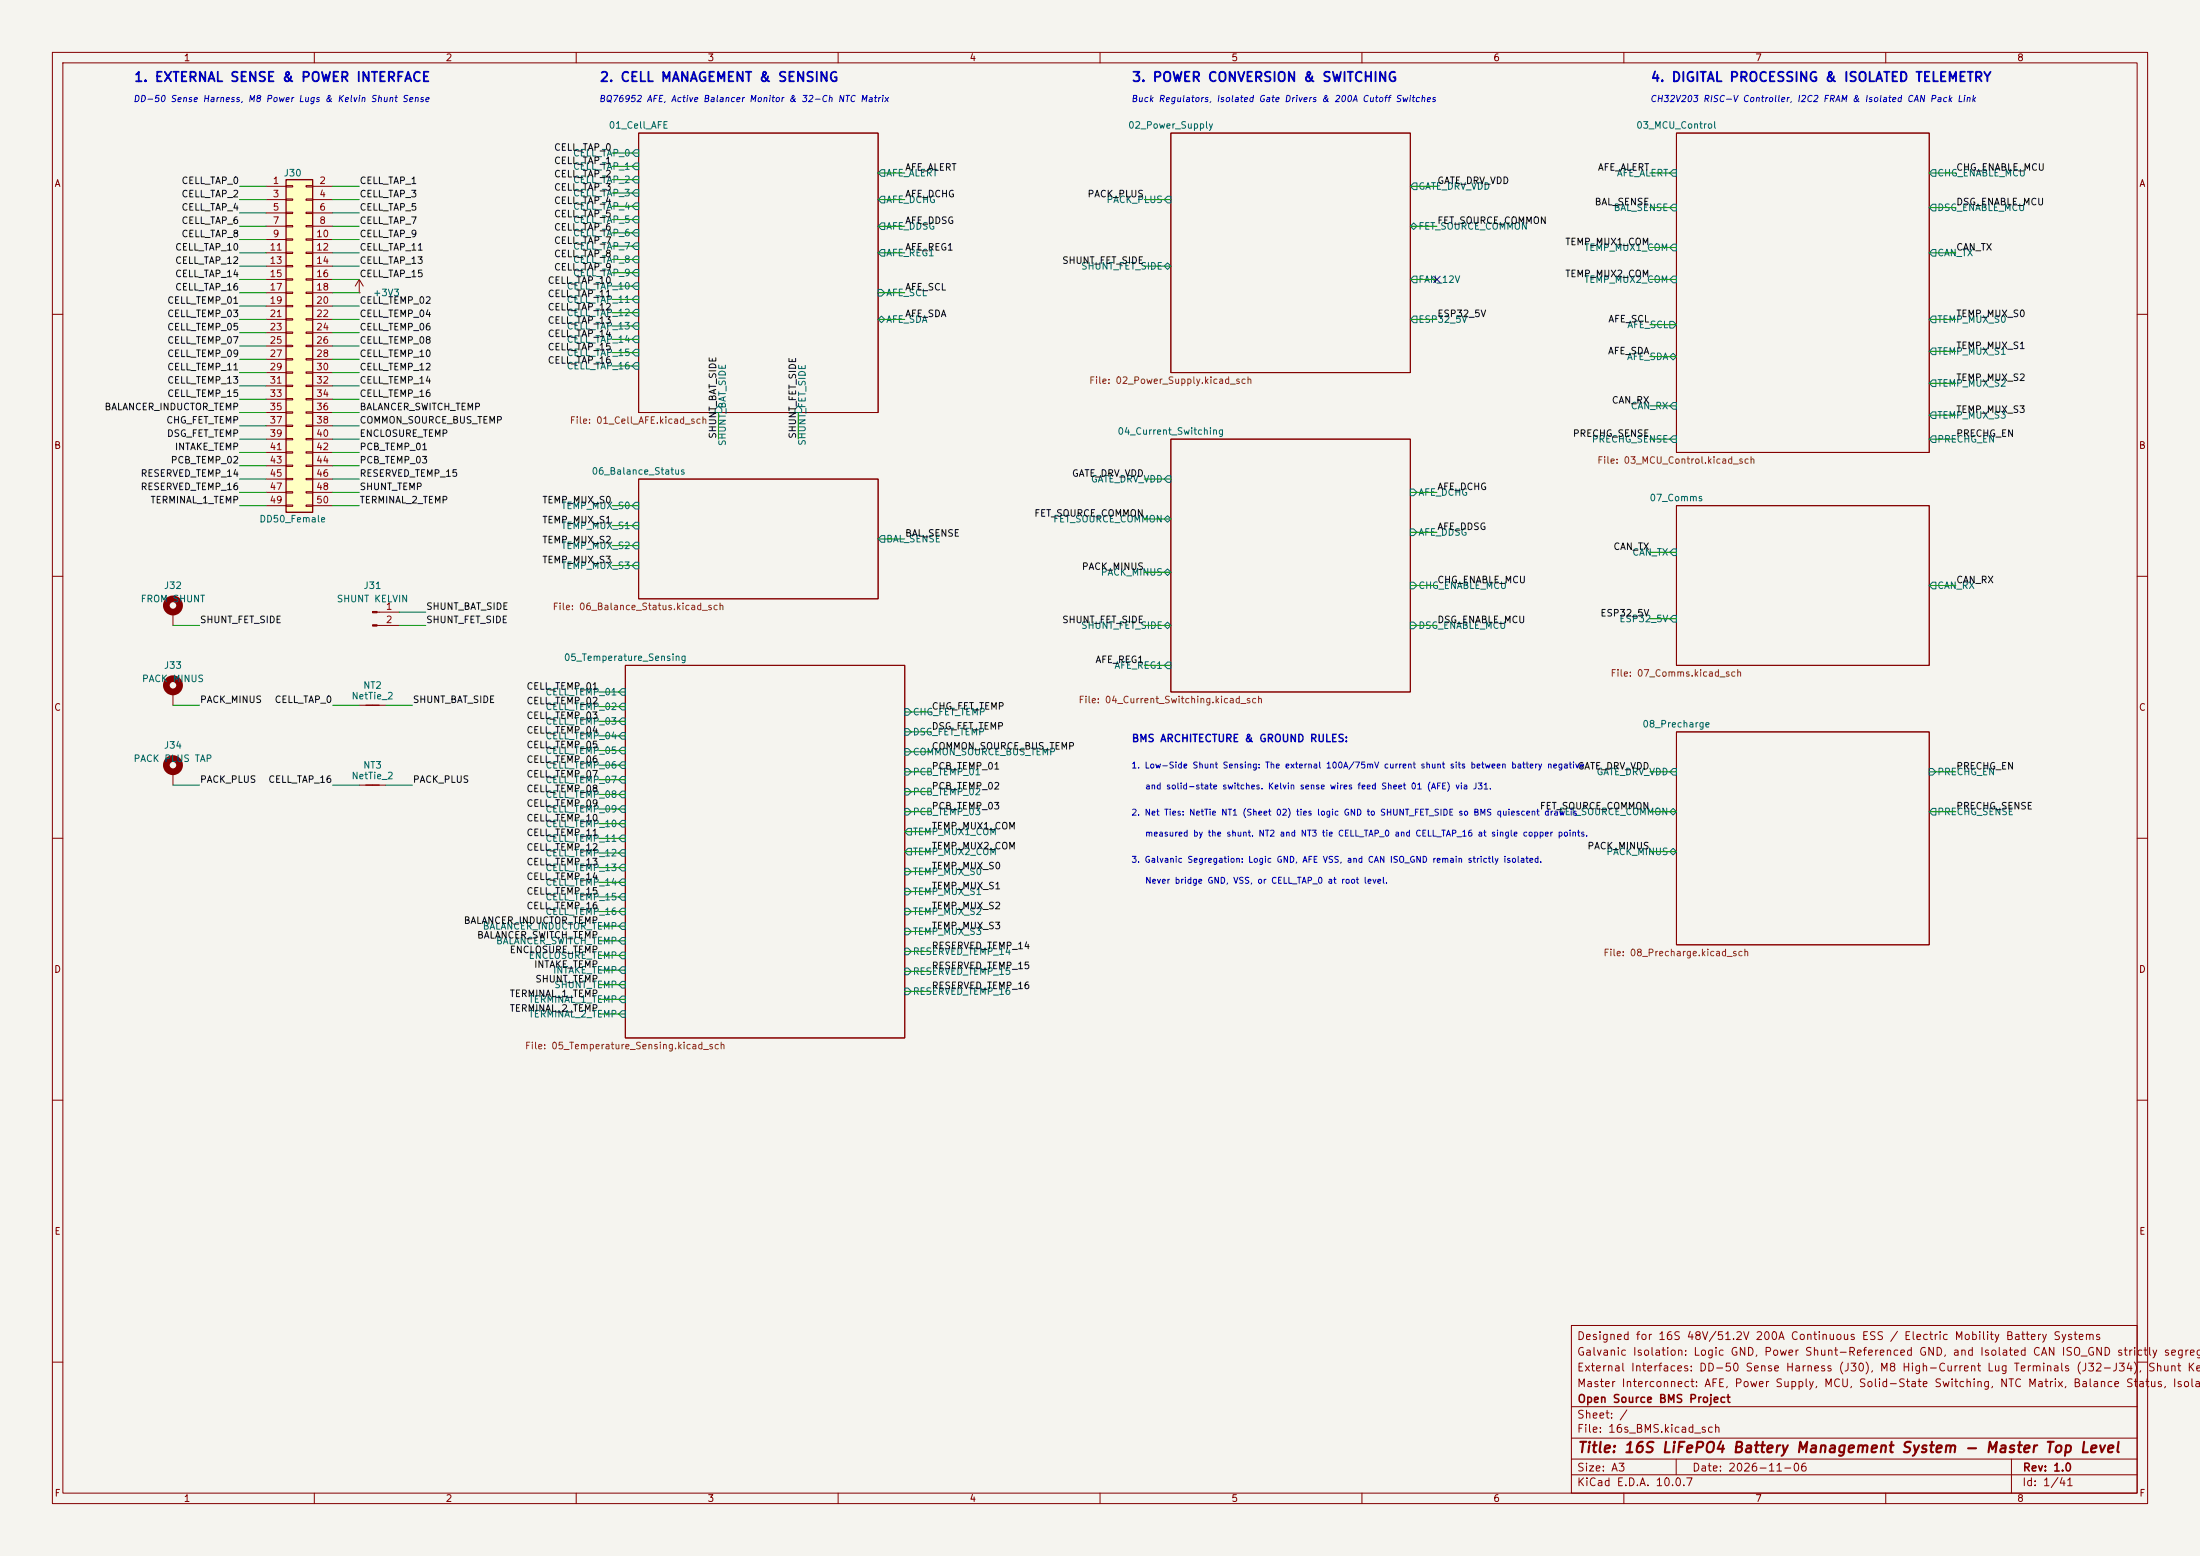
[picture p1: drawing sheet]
<svg xmlns="http://www.w3.org/2000/svg" width="420mm" height="297mm" viewBox="0 0 420 297" stroke-linecap="round" stroke-linejoin="round" font-family="sans-serif">
<path d="M0 0h420v297h-420z" fill="#f5f4ef" stroke="#f5f4ef" stroke-width=".19"/>
<g fill="none" stroke="#840000" stroke-width=".19">
<path d="M10 10h400v277h-400zM12 12h396v273h-396zM60 10v2M110 10v2M160 10v2M210 10v2M260 10v2M310 10v2M360 10v2M121.9 25.4h45.7v53.3h-45.7zM223.5 25.4h45.7v45.7h-45.7zM320 25.4h48.3v61h-48.3z"/>
<path d="M10 60h2M408 60h2M121.9 91.4h45.7v22.9h-45.7zM223.5 83.8h45.7v48.3h-45.7zM320 96.5h48.3v30.5h-48.3zM10 110h2M408 110h2M33 132.1v2.5M119.4 127h53.3v71.1h-53.3zM320 139.7h48.3v40.6h-48.3zM10 160h2M408 160h2"/>
<path d="M10 210h2M408 210h2M300 253h108v32h-108zM10 260h2M300 278.5h108M300 274.5h108M300 268.5h108M320 278.5v3M384 278.5v6.5M408 260h2M60 285v2M110 285v2"/>
<path d="M160 285v2M210 285v2M260 285v2M300 281.5h108M310 285v2M360 285v2"/>
</g>
<g fill="none" stroke="#006464" stroke-width=".19">
<path d="M121.3 28.6h.6v1.2h-.6l-.7-.6zM121.3 31.1h.6v1.3h-.6l-.7-.6zM121.3 33.7h.6v1.2h-.6l-.7-.6zM121.3 36.2h.6v1.3h-.6l-.7-.7zM121.3 38.7h.6v1.3h-.6l-.7-.6zM168.3 32.4h.6v1.3h-.6l-.7-.7zM168.3 37.5h.6v1.2h-.6l-.7-.6zM222.9 37.5h.6v1.2h-.6l-.7-.6zM269.2 35.6l.7-.7h.6v1.3h-.6zM319.4 32.4h.6v1.3h-.6l-.6-.7zM319.4 39h.6v1.3h-.6l-.6-.7zM368.9 32.4h.7v1.3h-.7l-.6-.7z"/>
<path d="M368.9 39h.7v1.3h-.7l-.6-.7zM120.6 44.5l.7-.7h.6v1.3h-.6zM120.6 49.5l.7-.6h.6v1.3h-.6zM120.6 57.2l.7-.7h.6v1.3h-.6zM121.3 41.3h.6v1.2h-.6l-.7-.6zM121.3 46.4h.6v1.2h-.6l-.7-.6zM121.3 51.4h.6v1.3h-.6l-.7-.6zM121.3 54h.6v1.2h-.6l-.7-.6zM121.3 59.1h.6v1.2h-.6l-.7-.6zM167.6 55.2h.7l.6 .7-.6 .6h-.7zM168.3 42.5h.6v1.3h-.6l-.7-.6zM168.3 47.6h.6v1.3h-.6l-.7-.6z"/>
<path d="M222.2 50.8l.7-.6 .6 .6-.6 .6zM269.2 43.2l.7-.7 .6 .7-.6 .6zM269.2 53.3l.7-.6h.6v1.3h-.6zM319.4 46.6h.6v1.3h-.6l-.6-.7zM319.4 52.7h.6v1.3h-.6l-.6-.7zM368.9 47.6h.7v1.3h-.7l-.6-.6zM120.6 62.2l.7-.6h.6v1.3h-.6zM120.6 67.3l.7-.6h.6v1.2h-.6zM121.3 64.1h.6v1.3h-.6l-.7-.6zM121.3 69.2h.6v1.3h-.6l-.7-.6zM137.2 77.5l.6 .6v.6h-1.3v-.6zM152.4 77.5l.6 .6v.6h-1.2v-.6z"/>
<path d="M167.6 61l.7-.7 .6 .7-.6 .6zM269.9 60.3h.6v1.3h-.6l-.7-.6zM318.8 61.3h.6l.6 .7-.6 .6h-.6zM318.8 68.1l.6-.7 .6 .7-.6 .6zM319.4 76.8h.6v1.3h-.6l-.6-.6zM368.9 60.3h.7v1.3h-.7l-.6-.6zM368.9 66.4h.7v1.3h-.7l-.6-.6zM368.9 72.5h.7v1.3h-.7l-.6-.7zM368.9 78.6h.7v1.3h-.7l-.6-.6zM120.6 96.5l.7-.6h.6v1.3h-.6zM121.3 99.7h.6v1.3h-.6l-.7-.7zM222.2 99.1l.7-.7 .6 .7-.6 .6z"/>
<path d="M222.9 90.8h.6v1.3h-.6l-.7-.7zM269.2 93.3h.7l.6 .7-.6 .6h-.7zM319.4 83.2h.6v1.3h-.6l-.6-.7zM368.9 83.2h.7v1.3h-.7l-.6-.7zM120.6 108l.7-.7h.6v1.3h-.6zM121.3 103.5h.6v1.3h-.6l-.7-.7zM168.3 102.2h.6v1.3h-.6l-.7-.6zM222.2 109.2l.7-.6 .6 .6-.6 .7zM222.2 119.4l.7-.7 .6 .7-.6 .6zM269.2 101h.7l.6 .6-.6 .6h-.7zM269.2 111.1h.7l.6 .7-.6 .6h-.7zM269.2 118.7h.7l.6 .7-.6 .6h-.7z"/>
<path d="M319.4 104.8h.6v1.2h-.6l-.6-.6zM319.4 117.5h.6v1.2h-.6l-.6-.6zM368.9 111.1h.7v1.3h-.7l-.6-.6zM118.7 131.4h.7v1.3h-.7l-.6-.6zM118.7 134.2h.7v1.3h-.7l-.6-.6zM118.7 137h.7v1.3h-.7l-.6-.6zM118.7 139.8h.7v1.3h-.7l-.6-.6zM172.7 135.3h.7l.6 .6-.6 .6h-.7zM172.7 139.1h.7l.6 .6-.6 .6h-.7zM222.9 126.4h.6v1.2h-.6l-.7-.6zM118.7 142.6h.7v1.3h-.7l-.6-.6zM118.7 145.4h.7v1.3h-.7l-.6-.6z"/>
<path d="M118.7 148.2h.7v1.3h-.7l-.6-.7zM118.7 151h.7v1.3h-.7l-.6-.7zM118.7 153.8h.7v1.3h-.7l-.6-.7zM118.7 156.6h.7v1.3h-.7l-.6-.7zM118.7 159.4h.7v1.3h-.7l-.6-.7zM172.7 142.9h.7l.6 .6-.6 .6h-.7zM172.7 146.7h.7l.6 .6-.6 .7h-.7zM172.7 150.5h.7l.6 .6-.6 .7h-.7zM172.7 154.3h.7l.6 .6-.6 .7h-.7zM173.4 158.1h.6v1.3h-.6l-.7-.6zM318.8 154.9l.6-.6 .6 .6-.6 .7zM319.4 146.7h.6v1.3h-.6l-.6-.7z"/>
<path d="M368.3 146.7h.6l.7 .6-.7 .7h-.6zM368.9 154.3h.7v1.3h-.7l-.6-.7zM118.1 162.8l.6-.6h.7v1.2h-.7zM118.1 168.4l.6-.6h.7v1.2h-.7zM118.1 174l.6-.6h.7v1.2h-.7zM118.7 165h.7v1.2h-.7l-.6-.6zM118.7 170.6h.7v1.2h-.7l-.6-.6zM118.7 176.1h.7v1.3h-.7l-.6-.6zM118.7 178.9h.7v1.3h-.7l-.6-.6zM172.7 165.7h.7l.6 .7-.6 .6h-.7zM172.7 169.5h.7l.6 .7-.6 .6h-.7zM172.7 173.4h.7l.6 .6-.6 .6h-.7z"/>
<path d="M172.7 177.2h.7l.6 .6-.6 .6h-.7zM173.4 161.9h.6v1.3h-.6l-.7-.6zM318.8 162.6l.6-.7 .6 .7-.6 .6zM118.1 188l.6-.7h.7v1.3h-.7zM118.1 193.6l.6-.7h.7v1.3h-.7zM118.7 181.7h.7v1.3h-.7l-.6-.6zM118.7 184.5h.7v1.3h-.7l-.6-.6zM118.7 190.1h.7v1.3h-.7l-.6-.6zM172.7 181h.7l.6 .6-.6 .6h-.7zM172.7 184.8h.7l.6 .6-.6 .7h-.7zM172.7 188.6h.7l.6 .6-.6 .7h-.7z"/>
</g>
<circle cx="33" cy="130.8" r="1.27" fill="none" stroke="#840000" stroke-width="1.3"/>
<path d="M54.6 34.3h5.1v63.5h-5.1z" fill="#ffffc2"/>
<path d="M54.6 34.3h5.1v63.5h-5.1zM69.8 134.6h2.6M69.8 149.9h2.6" fill="none" stroke="#840000" stroke-width=".25"/>
<g fill="none" stroke="#840000" stroke-width=".19">
<path d="M50.8 35.6h3.8M50.8 38.1h3.8M54.6 35.4h1.3v.3h-1.3zM54.6 38h1.3v.2h-1.3zM58.4 35.4h1.3v.3h-1.3zM58.4 38h1.3v.2h-1.3zM59.7 35.6h3.8M59.7 38.1h3.8M50.8 40.6h3.8M50.8 43.2h3.8M50.8 45.7h3.8M50.8 48.3h3.8"/>
<path d="M50.8 50.8h3.8M50.8 53.3h3.8M50.8 55.9h3.8M50.8 58.4h3.8M54.6 40.5h1.3v.3h-1.3zM54.6 43.1h1.3v.2h-1.3zM54.6 45.6h1.3v.2h-1.3zM54.6 48.1h1.3v.3h-1.3zM54.6 50.7h1.3v.2h-1.3zM54.6 53.2h1.3v.3h-1.3zM54.6 55.8h1.3v.2h-1.3zM54.6 58.3h1.3v.2h-1.3z"/>
<path d="M58.4 40.5h1.3v.3h-1.3zM58.4 43.1h1.3v.2h-1.3zM58.4 45.6h1.3v.2h-1.3zM58.4 48.1h1.3v.3h-1.3zM58.4 50.7h1.3v.2h-1.3zM58.4 53.2h1.3v.3h-1.3zM58.4 55.8h1.3v.2h-1.3zM58.4 58.3h1.3v.2h-1.3zM59.7 40.6h3.8M59.7 43.2h3.8M59.7 45.7h3.8M59.7 48.3h3.8"/>
<path d="M59.7 50.8h3.8M59.7 53.3h3.8M59.7 55.9h3.8M59.7 58.4h3.8M68.6 55.9h.1M68.6 53.3l-.8 1.3M68.6 53.3l.7 1.3M68.6 53.3v2.6M50.8 61h3.8M50.8 63.5h3.8M50.8 66h3.8M50.8 68.6h3.8"/>
<path d="M50.8 71.1h3.8M50.8 73.7h3.8M50.8 76.2h3.8M50.8 78.7h3.8M54.6 60.8h1.3v.3h-1.3zM54.6 63.4h1.3v.2h-1.3zM54.6 65.9h1.3v.3h-1.3zM54.6 68.5h1.3v.2h-1.3zM54.6 71h1.3v.2h-1.3zM54.6 73.5h1.3v.3h-1.3zM54.6 76.1h1.3v.2h-1.3zM54.6 78.6h1.3v.3h-1.3z"/>
<path d="M58.4 60.8h1.3v.3h-1.3zM58.4 63.4h1.3v.2h-1.3zM58.4 65.9h1.3v.3h-1.3zM58.4 68.5h1.3v.2h-1.3zM58.4 71h1.3v.2h-1.3zM58.4 73.5h1.3v.3h-1.3zM58.4 76.1h1.3v.2h-1.3zM58.4 78.6h1.3v.3h-1.3zM59.7 61h3.8M59.7 63.5h3.8M59.7 66h3.8M59.7 68.6h3.8"/>
<path d="M59.7 71.1h3.8M59.7 73.7h3.8M59.7 76.2h3.8M59.7 78.7h3.8M50.8 81.3h3.8M50.8 83.8h3.8M50.8 86.4h3.8M50.8 88.9h3.8M50.8 91.4h3.8M50.8 94h3.8M50.8 96.5h3.8M54.6 81.2h1.3v.2h-1.3z"/>
<path d="M54.6 83.7h1.3v.2h-1.3zM54.6 86.2h1.3v.3h-1.3zM54.6 88.8h1.3v.2h-1.3zM54.6 91.3h1.3v.3h-1.3zM54.6 93.9h1.3v.2h-1.3zM54.6 96.4h1.3v.2h-1.3zM58.4 81.2h1.3v.2h-1.3zM58.4 83.7h1.3v.2h-1.3zM58.4 86.2h1.3v.3h-1.3zM58.4 88.8h1.3v.2h-1.3zM58.4 91.3h1.3v.3h-1.3zM58.4 93.9h1.3v.2h-1.3z"/>
<path d="M58.4 96.4h1.3v.2h-1.3zM59.7 81.3h3.8M59.7 83.8h3.8M59.7 86.4h3.8M59.7 88.9h3.8M59.7 91.4h3.8M59.7 94h3.8M59.7 96.5h3.8M33 116.8v2.6M72 116.8h4.2M72 119.4h4.2M68.6 134.6h5.1"/>
<path d="M33 147.3v2.6M68.6 149.9h5.1"/>
</g>
<g fill="none" stroke="#840000" stroke-width="1.3">
<circle cx="33" cy="115.6" r="1.27"/>
<circle cx="33" cy="146" r="1.27"/>
</g>
<g fill="#840000" stroke="#840000" stroke-width=".19">
<path d="M71.1 116.7h.9v.3h-.9z"/>
<path d="M71.1 119.3h.9v.2h-.9z"/>
</g>
<g fill="none" stroke="#009600" stroke-width=".19">
<path d="M45.7 38.1h5.1M45.7 35.6h5.1M63.5 38.1h5.1M63.5 35.6h5.1M116.8 31.8h5.1M116.8 34.3h5.1M116.8 36.8h5.1M116.8 29.2h5.1M116.8 39.4h5.1M167.6 33h5.1M167.6 38.1h5.1M218.4 38.1h5.1"/>
<path d="M269.2 35.6h5.1M315 33h5M315 39.6h5M368.3 33h5.1M368.3 39.6h5.1M45.7 50.8h5.1M45.7 43.2h5.1M45.7 48.3h5.1M45.7 55.9h5.1M45.7 53.3h5.1M45.7 58.4h5.1M45.7 45.7h5.1"/>
<path d="M45.7 40.6h5.1M63.5 50.8h5.1M63.5 43.2h5.1M63.5 48.3h5.1M63.5 55.9h5.1M63.5 53.3h5.1M63.5 58.4h5.1M63.5 45.7h5.1M63.5 40.6h5.1M116.8 41.9h5.1M116.8 44.5h5.1M116.8 47h5.1"/>
<path d="M116.8 49.5h5.1M116.8 52.1h5.1M116.8 57.2h5.1M116.8 59.7h5.1M116.8 54.6h5.1M167.6 43.2h5.1M167.6 48.3h5.1M167.6 55.9h5.1M218.4 50.8h5.1M269.2 43.2h5.1M269.2 53.3h5.1M315 53.3h5"/>
<path d="M315 47.2h5M368.3 48.3h5.1M45.7 61h5.1M45.7 78.7h5.1M45.7 76.2h5.1M45.7 73.7h5.1M45.7 71.1h5.1M45.7 66h5.1M45.7 63.5h5.1M45.7 68.6h5.1M63.5 61h5.1M63.5 78.7h5.1"/>
<path d="M63.5 76.2h5.1M63.5 73.7h5.1M63.5 71.1h5.1M63.5 66h5.1M63.5 63.5h5.1M63.5 68.6h5.1M116.8 69.9h5.1M116.8 62.2h5.1M116.8 64.8h5.1M116.8 67.3h5.1M137.2 78.7v5.1M152.4 78.7v5.1"/>
<path d="M167.6 61h5.1M269.2 61h5.1M315 77.5h5M315 68.1h5M315 62h5M368.3 61h5.1M368.3 79.3h5.1M368.3 73.1h5.1M368.3 67.1h5.1M45.7 83.8h5.1M45.7 81.3h5.1M45.7 86.4h5.1"/>
<path d="M45.7 88.9h5.1M45.7 96.5h5.1M45.7 91.4h5.1M45.7 94h5.1M63.5 83.8h5.1M63.5 81.3h5.1M63.5 86.4h5.1M63.5 88.9h5.1M63.5 96.5h5.1M63.5 91.4h5.1M63.5 94h5.1M116.8 96.5h5.1"/>
<path d="M218.4 91.4h5.1M218.4 99.1h5.1M269.2 94h5.1M315 83.8h5M368.3 83.8h5.1M33 119.4h5.1M76.2 119.4h5.1M76.2 116.8h5.1M116.8 100.3h5.1M116.8 104.1h5.1M116.8 108h5.1M167.6 102.9h5.1"/>
<path d="M218.4 119.4h5.1M218.4 109.2h5.1M269.2 119.4h5.1M269.2 111.8h5.1M269.2 101.6h5.1M315 105.4h5M315 118.1h5M368.3 111.8h5.1M33 134.6h5.1M63.5 134.6h5.1M73.7 134.6h5M114.3 132.1h5.1"/>
<path d="M114.3 134.9h5.1M114.3 137.7h5.1M172.7 135.9h5.1M172.7 139.7h5.1M218.4 127h5.1M33 149.9h5.1M63.5 149.9h5.1M73.7 149.9h5M114.3 143.3h5.1M114.3 146.1h5.1M114.3 148.8h5.1M114.3 151.6h5.1"/>
<path d="M114.3 154.4h5.1M114.3 140.5h5.1M114.3 157.2h5.1M172.7 154.9h5.1M172.7 147.3h5.1M172.7 143.5h5.1M172.7 151.1h5.1M172.7 158.8h5.1M315 154.9h5M315 147.3h5M368.3 154.9h5.1M368.3 147.3h5.1"/>
<path d="M114.3 174h5.1M114.3 171.2h5.1M114.3 179.6h5.1M114.3 176.8h5.1M114.3 168.4h5.1M114.3 165.6h5.1M114.3 162.8h5.1M114.3 160h5.1M172.7 162.6h5.1M172.7 166.4h5.1M172.7 170.2h5.1M172.7 174h5.1"/>
<path d="M172.7 177.8h5.1M315 162.6h5M114.3 190.8h5.1M114.3 188h5.1M114.3 185.2h5.1M114.3 182.4h5.1M114.3 193.6h5.1M172.7 181.6h5.1M172.7 189.2h5.1M172.7 185.4h5.1"/>
</g>
<path d="M273.7 52.7l1.2 1.2M274.9 52.7l-1.2 1.2" fill="none" stroke="#000084" stroke-width=".19"/>
<text font-size="2" fill="#840000" x="301" y="277.8">Title: 16S LiFePO4 Battery Management System - Master Top Level</text>
<g font-size="1.8" fill="#0000c2">
<text x="25.5" y="16.1">1. EXTERNAL SENSE &amp; POWER INTERFACE</text>
<text x="114.4" y="16.1">2. CELL MANAGEMENT &amp; SENSING</text>
<text x="216" y="16.1">3. POWER CONVERSION &amp; SWITCHING</text>
<text x="315" y="16.1">4. DIGITAL PROCESSING &amp; ISOLATED TELEMETRY</text>
</g>
<g font-size="1.5" fill="#840000">
<text x="300.9" y="256.1">Designed for 16S 48V/51.2V 200A Continuous ESS / Electric Mobility Battery Systems</text>
<text x="300.9" y="262.1">External Interfaces: DD-50 Sense Harness (J30), M8 High-Current Lug Terminals (J32-J34), Shunt Kel</text>
<text x="300.9" y="259.1">Galvanic Isolation: Logic GND, Power Shunt-Referenced GND, and Isolated CAN ISO_GND strictly segrega</text>
<text x="300.9" y="265.1">Master Interconnect: AFE, Power Supply, MCU, Solid-State Switching, NTC Matrix, Balance Status, Isolate</text>
<text x="301" y="268.1">Open Source BMS Project</text>
<text x="300.9" y="273.8">File: 16s_BMS.kicad_sch</text>
<text x="300.9" y="271.1">Sheet: /</text>
<text x="300.9" y="281.2">Size: A3</text>
<text x="322.9" y="281.2">Date: 2026-11-06</text>
<text x="386" y="281.2">Rev: 1.0</text>
<text x="300.9" y="284">KiCad E.D.A. 10.0.7</text>
<text x="385.9" y="284">Id: 1/41</text>
</g>
<text font-size="1.4" fill="#0000c2" x="215.9" y="142">BMS ARCHITECTURE &amp; GROUND RULES:</text>
<g font-size="1.3" fill="#840000">
<text x="35" y="12">1</text>
<text x="85" y="12">2</text>
<text x="135" y="12">3</text>
<text x="185" y="12">4</text>
<text x="235" y="12">5</text>
<text x="285" y="12">6</text>
<text x="335" y="12">7</text>
<text x="385" y="12">8</text>
<text x="10.3" y="36">A</text>
<text x="408.3" y="36">A</text>
<text x="10.2" y="86">B</text>
<text x="408.2" y="86">B</text>
<text x="10.2" y="136">C</text>
<text x="408.2" y="136">C</text>
<text x="10.2" y="186">D</text>
<text x="408.2" y="186">D</text>
<text x="10.3" y="236">E</text>
<text x="408.3" y="236">E</text>
<text x="10.3" y="286">F</text>
<text x="35" y="287">1</text>
<text x="85" y="287">2</text>
<text x="135" y="287">3</text>
<text x="185" y="287">4</text>
<text x="235" y="287">5</text>
<text x="285" y="287">6</text>
<text x="335" y="287">7</text>
<text x="385" y="287">8</text>
<text x="408.3" y="286">F</text>
</g>
<g font-size="1.3" fill="#0f0f0f">
<text x="105.7" y="29.1">CELL_TAP_0</text>
<text x="34.5" y="35.4">CELL_TAP_0</text>
<text x="68.6" y="35.4">CELL_TAP_1</text>
<text x="105.7" y="34.2">CELL_TAP_2</text>
<text x="105.7" y="31.6">CELL_TAP_1</text>
<text x="172.7" y="32.9">AFE_ALERT</text>
<text x="274.3" y="35.4">GATE_DRV_VDD</text>
<text x="304.9" y="32.9">AFE_ALERT</text>
<text x="373.4" y="32.9">CHG_ENABLE_MCU</text>
<text x="34.5" y="38">CELL_TAP_2</text>
<text x="34.5" y="40.5">CELL_TAP_4</text>
<text x="68.6" y="38">CELL_TAP_3</text>
<text x="68.6" y="40.5">CELL_TAP_5</text>
<text x="105.7" y="41.8">CELL_TAP_5</text>
<text x="105.7" y="39.2">CELL_TAP_4</text>
<text x="105.7" y="36.7">CELL_TAP_3</text>
<text x="172.7" y="38">AFE_DCHG</text>
<text x="207.5" y="38">PACK_PLUS</text>
<text x="304.3" y="39.5">BAL_SENSE</text>
<text x="373.4" y="39.5">DSG_ENABLE_MCU</text>
<text x="34.5" y="43.1">CELL_TAP_6</text>
<text x="34.5" y="45.6">CELL_TAP_8</text>
<text x="68.6" y="45.6">CELL_TAP_9</text>
<text x="68.6" y="43.1">CELL_TAP_7</text>
<text x="105.7" y="44.3">CELL_TAP_6</text>
<text x="105.7" y="46.9">CELL_TAP_7</text>
<text x="172.7" y="43.1">AFE_DDSG</text>
<text x="274.3" y="43.1">FET_SOURCE_COMMON</text>
<text x="298.7" y="47.1">TEMP_MUX1_COM</text>
<text x="33.3" y="48.1">CELL_TAP_10</text>
<text x="33.3" y="50.7">CELL_TAP_12</text>
<text x="33.3" y="53.2">CELL_TAP_14</text>
<text x="68.6" y="48.1">CELL_TAP_11</text>
<text x="68.6" y="50.7">CELL_TAP_13</text>
<text x="68.6" y="53.2">CELL_TAP_15</text>
<text x="105.7" y="51.9">CELL_TAP_9</text>
<text x="105.7" y="49.4">CELL_TAP_8</text>
<text x="172.7" y="48.1">AFE_REG1</text>
<text x="202.7" y="50.7">SHUNT_FET_SIDE</text>
<text x="298.7" y="53.2">TEMP_MUX2_COM</text>
<text x="373.4" y="48.1">CAN_TX</text>
<text x="31.8" y="58.3">CELL_TEMP_01</text>
<text x="33.3" y="55.8">CELL_TAP_16</text>
<text x="68.6" y="58.3">CELL_TEMP_02</text>
<text x="104.5" y="59.6">CELL_TAP_12</text>
<text x="104.5" y="57">CELL_TAP_11</text>
<text x="104.5" y="54.5">CELL_TAP_10</text>
<text x="172.7" y="55.8">AFE_SCL</text>
<text x="31.8" y="60.8">CELL_TEMP_03</text>
<text x="31.8" y="63.4">CELL_TEMP_05</text>
<text x="31.8" y="65.9">CELL_TEMP_07</text>
<text x="68.6" y="65.9">CELL_TEMP_08</text>
<text x="68.6" y="63.4">CELL_TEMP_06</text>
<text x="68.6" y="60.8">CELL_TEMP_04</text>
<text x="104.5" y="64.6">CELL_TAP_14</text>
<text x="104.5" y="62.1">CELL_TAP_13</text>
<text x="172.7" y="60.8">AFE_SDA</text>
<text x="274.3" y="60.8">ESP32_5V</text>
<text x="306.9" y="61.9">AFE_SCL</text>
<text x="373.4" y="60.8">TEMP_MUX_S0</text>
<text x="31.8" y="68.5">CELL_TEMP_09</text>
<text x="31.8" y="71">CELL_TEMP_11</text>
<text x="68.6" y="68.5">CELL_TEMP_10</text>
<text x="68.6" y="71">CELL_TEMP_12</text>
<text x="104.5" y="69.7">CELL_TAP_16</text>
<text x="104.5" y="67.2">CELL_TAP_15</text>
<text x="306.9" y="67.9">AFE_SDA</text>
<text x="373.4" y="66.9">TEMP_MUX_S1</text>
<text x="31.8" y="76.1">CELL_TEMP_15</text>
<text x="31.8" y="73.5">CELL_TEMP_13</text>
<text x="68.6" y="76.1">CELL_TEMP_16</text>
<text x="68.6" y="73.5">CELL_TEMP_14</text>
<text x="307.6" y="77.3">CAN_RX</text>
<text x="373.4" y="73">TEMP_MUX_S2</text>
<text x="19.9" y="78.6">BALANCER_INDUCTOR_TEMP</text>
<text x="31.6" y="81.2">CHG_FET_TEMP</text>
<text x="31.8" y="83.7">DSG_FET_TEMP</text>
<text x="68.6" y="81.2">COMMON_SOURCE_BUS_TEMP</text>
<text x="68.6" y="83.7">ENCLOSURE_TEMP</text>
<text x="68.6" y="78.6">BALANCER_SWITCH_TEMP</text>
<text x="137" y="83.8" transform="rotate(-90 137 83.8)">SHUNT_BAT_SIDE</text>
<text x="152.3" y="83.8" transform="rotate(-90 152.3 83.8)">SHUNT_FET_SIDE</text>
<text x="300.2" y="83.7">PRECHG_SENSE</text>
<text x="373.4" y="79.1">TEMP_MUX_S3</text>
<text x="373.4" y="83.7">PRECHG_EN</text>
<text x="32.5" y="88.8">PCB_TEMP_02</text>
<text x="33.3" y="86.2">INTAKE_TEMP</text>
<text x="68.6" y="86.2">PCB_TEMP_01</text>
<text x="68.6" y="88.8">PCB_TEMP_03</text>
<text x="26.7" y="91.3">RESERVED_TEMP_14</text>
<text x="26.7" y="93.9">RESERVED_TEMP_16</text>
<text x="68.6" y="91.3">RESERVED_TEMP_15</text>
<text x="68.6" y="93.9">SHUNT_TEMP</text>
<text x="204.5" y="91.3">GATE_DRV_VDD</text>
<text x="274.3" y="93.9">AFE_DCHG</text>
<text x="28.6" y="96.4">TERMINAL_1_TEMP</text>
<text x="68.6" y="96.4">TERMINAL_2_TEMP</text>
<text x="103.4" y="96.4">TEMP_MUX_S0</text>
<text x="103.4" y="100.2">TEMP_MUX_S1</text>
<text x="197.3" y="98.9">FET_SOURCE_COMMON</text>
<text x="274.3" y="101.5">AFE_DDSG</text>
<text x="103.4" y="104">TEMP_MUX_S2</text>
<text x="103.4" y="107.8">TEMP_MUX_S3</text>
<text x="172.7" y="102.7">BAL_SENSE</text>
<text x="307.9" y="105.3">CAN_TX</text>
<text x="206.4" y="109.1">PACK_MINUS</text>
<text x="274.3" y="111.6">CHG_ENABLE_MCU</text>
<text x="373.4" y="111.6">CAN_RX</text>
<text x="38.1" y="119.3">SHUNT_FET_SIDE</text>
<text x="81.3" y="116.7">SHUNT_BAT_SIDE</text>
<text x="81.3" y="119.3">SHUNT_FET_SIDE</text>
<text x="202.7" y="119.3">SHUNT_FET_SIDE</text>
<text x="274.3" y="119.3">DSG_ENABLE_MCU</text>
<text x="305.4" y="118">ESP32_5V</text>
<text x="100.4" y="132">CELL_TEMP_01</text>
<text x="209" y="126.9">AFE_REG1</text>
<text x="38.1" y="134.5">PACK_MINUS</text>
<text x="52.3" y="134.5">CELL_TAP_0</text>
<text x="78.7" y="134.5">SHUNT_BAT_SIDE</text>
<text x="100.4" y="137.5">CELL_TEMP_03</text>
<text x="100.4" y="134.7">CELL_TEMP_02</text>
<text x="177.8" y="135.8">CHG_FET_TEMP</text>
<text x="100.4" y="140.3">CELL_TEMP_04</text>
<text x="100.4" y="143.1">CELL_TEMP_05</text>
<text x="177.8" y="143.4">COMMON_SOURCE_BUS_TEMP</text>
<text x="177.8" y="139.6">DSG_FET_TEMP</text>
<text x="38.1" y="149.7">PACK_PLUS</text>
<text x="51.1" y="149.7">CELL_TAP_16</text>
<text x="78.7" y="149.7">PACK_PLUS</text>
<text x="100.4" y="145.9">CELL_TEMP_06</text>
<text x="100.4" y="148.7">CELL_TEMP_07</text>
<text x="177.8" y="147.2">PCB_TEMP_01</text>
<text x="301.1" y="147.2">GATE_DRV_VDD</text>
<text x="373.4" y="147.2">PRECHG_EN</text>
<text x="100.4" y="151.5">CELL_TEMP_08</text>
<text x="100.4" y="154.3">CELL_TEMP_09</text>
<text x="177.8" y="151">PCB_TEMP_02</text>
<text x="177.8" y="154.8">PCB_TEMP_03</text>
<text x="293.9" y="154.8">FET_SOURCE_COMMON</text>
<text x="373.4" y="154.8">PRECHG_SENSE</text>
<text x="100.4" y="157.1">CELL_TEMP_10</text>
<text x="100.4" y="159.9">CELL_TEMP_11</text>
<text x="177.8" y="158.6">TEMP_MUX1_COM</text>
<text x="100.4" y="162.7">CELL_TEMP_12</text>
<text x="100.4" y="165.5">CELL_TEMP_13</text>
<text x="177.8" y="162.4">TEMP_MUX2_COM</text>
<text x="177.8" y="166.2">TEMP_MUX_S0</text>
<text x="302.9" y="162.4">PACK_MINUS</text>
<text x="100.4" y="168.3">CELL_TEMP_14</text>
<text x="100.4" y="171.1">CELL_TEMP_15</text>
<text x="100.4" y="173.9">CELL_TEMP_16</text>
<text x="177.8" y="170.1">TEMP_MUX_S1</text>
<text x="177.8" y="173.9">TEMP_MUX_S2</text>
<text x="88.4" y="176.7">BALANCER_INDUCTOR_TEMP</text>
<text x="91" y="179.5">BALANCER_SWITCH_TEMP</text>
<text x="177.8" y="177.7">TEMP_MUX_S3</text>
<text x="97.2" y="182.2">ENCLOSURE_TEMP</text>
<text x="101.9" y="185">INTAKE_TEMP</text>
<text x="177.8" y="185.3">RESERVED_TEMP_15</text>
<text x="177.8" y="181.5">RESERVED_TEMP_14</text>
<text x="97.2" y="190.6">TERMINAL_1_TEMP</text>
<text x="102.1" y="187.8">SHUNT_TEMP</text>
<text x="177.8" y="189.1">RESERVED_TEMP_16</text>
<text x="97.2" y="193.4">TERMINAL_2_TEMP</text>
</g>
<g font-size="1.3" fill="#006464">
<text x="116.1" y="24.9">01_Cell_AFE</text>
<text x="215.3" y="24.9">02_Power_Supply</text>
<text x="312.3" y="24.9">03_MCU_Control</text>
<text x="54.1" y="34">J30</text>
<text x="109.3" y="30.2">CELL_TAP_0</text>
<text x="109.3" y="32.7">CELL_TAP_1</text>
<text x="109.3" y="35.3">CELL_TAP_2</text>
<text x="169.1" y="34">AFE_ALERT</text>
<text x="308.6" y="34">AFE_ALERT</text>
<text x="369.7" y="34">CHG_ENABLE_MCU</text>
<text x="109.3" y="37.8">CELL_TAP_3</text>
<text x="109.3" y="40.3">CELL_TAP_4</text>
<text x="169.1" y="39.1">AFE_DCHG</text>
<text x="211.1" y="39.1">PACK_PLUS</text>
<text x="270.7" y="36.5">GATE_DRV_VDD</text>
<text x="308" y="40.6">BAL_SENSE</text>
<text x="369.7" y="40.6">DSG_ENABLE_MCU</text>
<text x="109.3" y="42.9">CELL_TAP_5</text>
<text x="109.3" y="45.4">CELL_TAP_6</text>
<text x="109.3" y="48">CELL_TAP_7</text>
<text x="169.1" y="44.1">AFE_DDSG</text>
<text x="270.7" y="44.1">FET_SOURCE_COMMON</text>
<text x="109.3" y="50.5">CELL_TAP_8</text>
<text x="109.3" y="53">CELL_TAP_9</text>
<text x="169.1" y="49.2">AFE_REG1</text>
<text x="206.3" y="51.8">SHUNT_FET_SIDE</text>
<text x="302.3" y="48.2">TEMP_MUX1_COM</text>
<text x="369.7" y="49.2">CAN_TX</text>
<text x="71.1" y="56.8">+3V3</text>
<text x="108.1" y="55.6">CELL_TAP_10</text>
<text x="108.1" y="58.1">CELL_TAP_11</text>
<text x="169.1" y="56.8">AFE_SCL</text>
<text x="270.7" y="54.3">FAN_12V</text>
<text x="302.3" y="54.3">TEMP_MUX2_COM</text>
<text x="108.1" y="60.7">CELL_TAP_12</text>
<text x="108.1" y="63.2">CELL_TAP_13</text>
<text x="108.1" y="65.7">CELL_TAP_14</text>
<text x="169.1" y="61.9">AFE_SDA</text>
<text x="270.7" y="61.9">ESP32_5V</text>
<text x="310.6" y="62.9">AFE_SCL</text>
<text x="369.7" y="61.9">TEMP_MUX_S0</text>
<text x="108.1" y="68.3">CELL_TAP_15</text>
<text x="108.1" y="70.8">CELL_TAP_16</text>
<text x="310.5" y="69">AFE_SDA</text>
<text x="369.7" y="68">TEMP_MUX_S1</text>
<text x="369.7" y="74.1">TEMP_MUX_S2</text>
<text x="213.2" y="83.3">04_Current_Switching</text>
<text x="311.2" y="78.4">CAN_RX</text>
<text x="369.7" y="80.2">TEMP_MUX_S3</text>
<text x="138.9" y="85.2" transform="rotate(-90 138.9 85.2)">SHUNT_BAT_SIDE</text>
<text x="154.1" y="85.2" transform="rotate(-90 154.1 85.2)">SHUNT_FET_SIDE</text>
<text x="303.8" y="84.8">PRECHG_SENSE</text>
<text x="369.7" y="84.8">PRECHG_EN</text>
<text x="112.8" y="90.9">06_Balance_Status</text>
<text x="208.2" y="92.4">GATE_DRV_VDD</text>
<text x="270.7" y="94.9">AFE_DCHG</text>
<text x="314.8" y="96">07_Comms</text>
<text x="49.4" y="100">DD50_Female</text>
<text x="107" y="97.5">TEMP_MUX_S0</text>
<text x="107" y="101.3">TEMP_MUX_S1</text>
<text x="201" y="100">FET_SOURCE_COMMON</text>
<text x="107" y="105.1">TEMP_MUX_S2</text>
<text x="169.1" y="103.8">BAL_SENSE</text>
<text x="270.7" y="102.6">AFE_DDSG</text>
<text x="311.5" y="106.4">CAN_TX</text>
<text x="31.2" y="112.7">J32</text>
<text x="69.3" y="112.7">J31</text>
<text x="107" y="108.9">TEMP_MUX_S3</text>
<text x="210" y="110.2">PACK_MINUS</text>
<text x="270.7" y="112.7">CHG_ENABLE_MCU</text>
<text x="369.7" y="112.7">CAN_RX</text>
<text x="26.8" y="115.3">FROM SHUNT</text>
<text x="64.2" y="115.3">SHUNT KELVIN</text>
<text x="309" y="119.1">ESP32_5V</text>
<text x="206.3" y="120.3">SHUNT_FET_SIDE</text>
<text x="270.7" y="120.3">DSG_ENABLE_MCU</text>
<text x="27" y="130.5">PACK MINUS</text>
<text x="31.2" y="128">J33</text>
<text x="69.2" y="131.8">NT2</text>
<text x="107.6" y="126.5">05_Temperature_Sensing</text>
<text x="212.6" y="128">AFE_REG1</text>
<text x="67" y="133.8">NetTie_2</text>
<text x="104" y="133">CELL_TEMP_01</text>
<text x="104" y="135.8">CELL_TEMP_02</text>
<text x="174.2" y="136.9">CHG_FET_TEMP</text>
<text x="31.2" y="143.2">J34</text>
<text x="104" y="138.6">CELL_TEMP_03</text>
<text x="104" y="141.4">CELL_TEMP_04</text>
<text x="174.2" y="140.7">DSG_FET_TEMP</text>
<text x="313.4" y="139.2">08_Precharge</text>
<text x="25.4" y="145.7">PACK PLUS TAP</text>
<text x="67" y="149">NetTie_2</text>
<text x="69.2" y="147">NT3</text>
<text x="104" y="144.2">CELL_TEMP_05</text>
<text x="104" y="147">CELL_TEMP_06</text>
<text x="104" y="149.8">CELL_TEMP_07</text>
<text x="174.2" y="144.5">COMMON_SOURCE_BUS_TEMP</text>
<text x="174.2" y="148.3">PCB_TEMP_01</text>
<text x="304.7" y="148.3">GATE_DRV_VDD</text>
<text x="369.7" y="148.3">PRECHG_EN</text>
<text x="104" y="152.6">CELL_TEMP_08</text>
<text x="104" y="155.4">CELL_TEMP_09</text>
<text x="174.2" y="152.1">PCB_TEMP_02</text>
<text x="174.2" y="155.9">PCB_TEMP_03</text>
<text x="297.5" y="155.9">FET_SOURCE_COMMON</text>
<text x="369.7" y="155.9">PRECHG_SENSE</text>
<text x="104" y="158.2">CELL_TEMP_10</text>
<text x="104" y="161">CELL_TEMP_11</text>
<text x="174.2" y="159.7">TEMP_MUX1_COM</text>
<text x="104" y="163.8">CELL_TEMP_12</text>
<text x="104" y="166.6">CELL_TEMP_13</text>
<text x="174.2" y="163.5">TEMP_MUX2_COM</text>
<text x="174.2" y="167.3">TEMP_MUX_S0</text>
<text x="306.6" y="163.5">PACK_MINUS</text>
<text x="104" y="169.4">CELL_TEMP_14</text>
<text x="104" y="172.2">CELL_TEMP_15</text>
<text x="174.2" y="171.1">TEMP_MUX_S1</text>
<text x="92.1" y="177.7">BALANCER_INDUCTOR_TEMP</text>
<text x="104" y="175">CELL_TEMP_16</text>
<text x="174.2" y="175">TEMP_MUX_S2</text>
<text x="174.2" y="178.8">TEMP_MUX_S3</text>
<text x="94.6" y="180.5">BALANCER_SWITCH_TEMP</text>
<text x="100.8" y="183.3">ENCLOSURE_TEMP</text>
<text x="174.2" y="182.6">RESERVED_TEMP_14</text>
<text x="100.8" y="191.7">TERMINAL_1_TEMP</text>
<text x="105.5" y="186.1">INTAKE_TEMP</text>
<text x="105.7" y="188.9">SHUNT_TEMP</text>
<text x="174.2" y="186.4">RESERVED_TEMP_15</text>
<text x="174.2" y="190.2">RESERVED_TEMP_16</text>
<text x="100.8" y="194.5">TERMINAL_2_TEMP</text>
</g>
<g font-size="1.3" fill="#a90000">
<text x="52" y="35.4">1</text>
<text x="60.9" y="35.4">2</text>
<text x="52" y="38">3</text>
<text x="52" y="40.5">5</text>
<text x="60.9" y="38">4</text>
<text x="60.9" y="40.5">6</text>
<text x="52" y="43">7</text>
<text x="52" y="45.6">9</text>
<text x="60.3" y="45.6">10</text>
<text x="60.9" y="43">8</text>
<text x="51.4" y="48.1">11</text>
<text x="51.4" y="50.7">13</text>
<text x="51.4" y="53.2">15</text>
<text x="60.3" y="48.1">12</text>
<text x="60.3" y="50.7">14</text>
<text x="60.3" y="53.2">16</text>
<text x="51.4" y="55.7">17</text>
<text x="51.4" y="58.3">19</text>
<text x="60.3" y="55.7">18</text>
<text x="60.3" y="58.3">20</text>
<text x="51.4" y="60.8">21</text>
<text x="51.4" y="63.4">23</text>
<text x="51.4" y="65.9">25</text>
<text x="60.3" y="60.8">22</text>
<text x="60.3" y="63.4">24</text>
<text x="60.3" y="65.9">26</text>
<text x="51.4" y="68.4">27</text>
<text x="51.4" y="71">29</text>
<text x="60.3" y="68.4">28</text>
<text x="60.3" y="71">30</text>
<text x="51.4" y="73.5">31</text>
<text x="51.4" y="76.1">33</text>
<text x="60.3" y="73.5">32</text>
<text x="60.3" y="76.1">34</text>
<text x="51.4" y="78.6">35</text>
<text x="51.4" y="81.1">37</text>
<text x="51.4" y="83.7">39</text>
<text x="60.3" y="78.6">36</text>
<text x="60.3" y="81.1">38</text>
<text x="60.3" y="83.7">40</text>
<text x="51.4" y="86.2">41</text>
<text x="51.4" y="88.8">43</text>
<text x="60.3" y="86.2">42</text>
<text x="60.3" y="88.8">44</text>
<text x="51.4" y="91.3">45</text>
<text x="51.4" y="93.8">47</text>
<text x="60.3" y="91.3">46</text>
<text x="60.3" y="93.8">48</text>
<text x="51.4" y="96.4">49</text>
<text x="60.3" y="96.4">50</text>
<text x="73.6" y="116.7">1</text>
<text x="73.6" y="119.2">2</text>
</g>
<g font-size="1.3" fill="#725600">
<text x="207.8" y="73.6">File: 02_Power_Supply.kicad_sch</text>
<text x="108.7" y="81.2">File: 01_Cell_AFE.kicad_sch</text>
<text x="304.8" y="88.8">File: 03_MCU_Control.kicad_sch</text>
<text x="105.4" y="116.8">File: 06_Balance_Status.kicad_sch</text>
<text x="307.4" y="129.5">File: 07_Comms.kicad_sch</text>
<text x="205.8" y="134.5">File: 04_Current_Switching.kicad_sch</text>
<text x="306" y="182.8">File: 08_Precharge.kicad_sch</text>
<text x="100.1" y="200.6">File: 05_Temperature_Sensing.kicad_sch</text>
</g>
<g font-size="1.2" fill="#0000c2">
<text x="25.3" y="19.8">DD-50 Sense Harness,</text>
<text x="47.2" y="19.8">M8 Power Lugs &amp; Kelvin Shunt Sense</text>
<text x="114.2" y="19.8">BQ76952 AFE,</text>
<text x="127.9" y="19.8">Active Balancer Monitor &amp; 32-Ch NTC Matrix</text>
<text x="215.8" y="19.8">Buck Regulators,</text>
<text x="232.1" y="19.8">Isolated Gate Drivers &amp; 200A Cutoff Switches</text>
<text x="314.9" y="19.8">CH32V203 RISC-V Controller,</text>
<text x="342.9" y="19.8">I2C2 FRAM &amp; Isolated CAN Pack Link</text>
<text x="215.9" y="146.9">1. Low-Side Shunt Sensing: The external 100A/75mV current shunt sits between battery negative</text>
<text x="215.9" y="155.9">2. Net Ties: NetTie NT1 (Sheet 02) ties logic GND to SHUNT_FET_SIDE so BMS quiescent draw is</text>
<text x="218.5" y="150.9">and solid-state switches. Kelvin sense wires feed Sheet 01 (AFE) via J31.</text>
<text x="218.5" y="159.9">measured by the shunt. NT2 and NT3 tie CELL_TAP_0 and CELL_TAP_16 at single copper points.</text>
<text x="215.9" y="164.9">3. Galvanic Segregation: Logic GND, AFE VSS, and CAN ISO_GND remain strictly isolated.</text>
<text x="218.5" y="168.9">Never bridge GND, VSS, or CELL_TAP_0 at root level.</text>
</g>
</svg>
